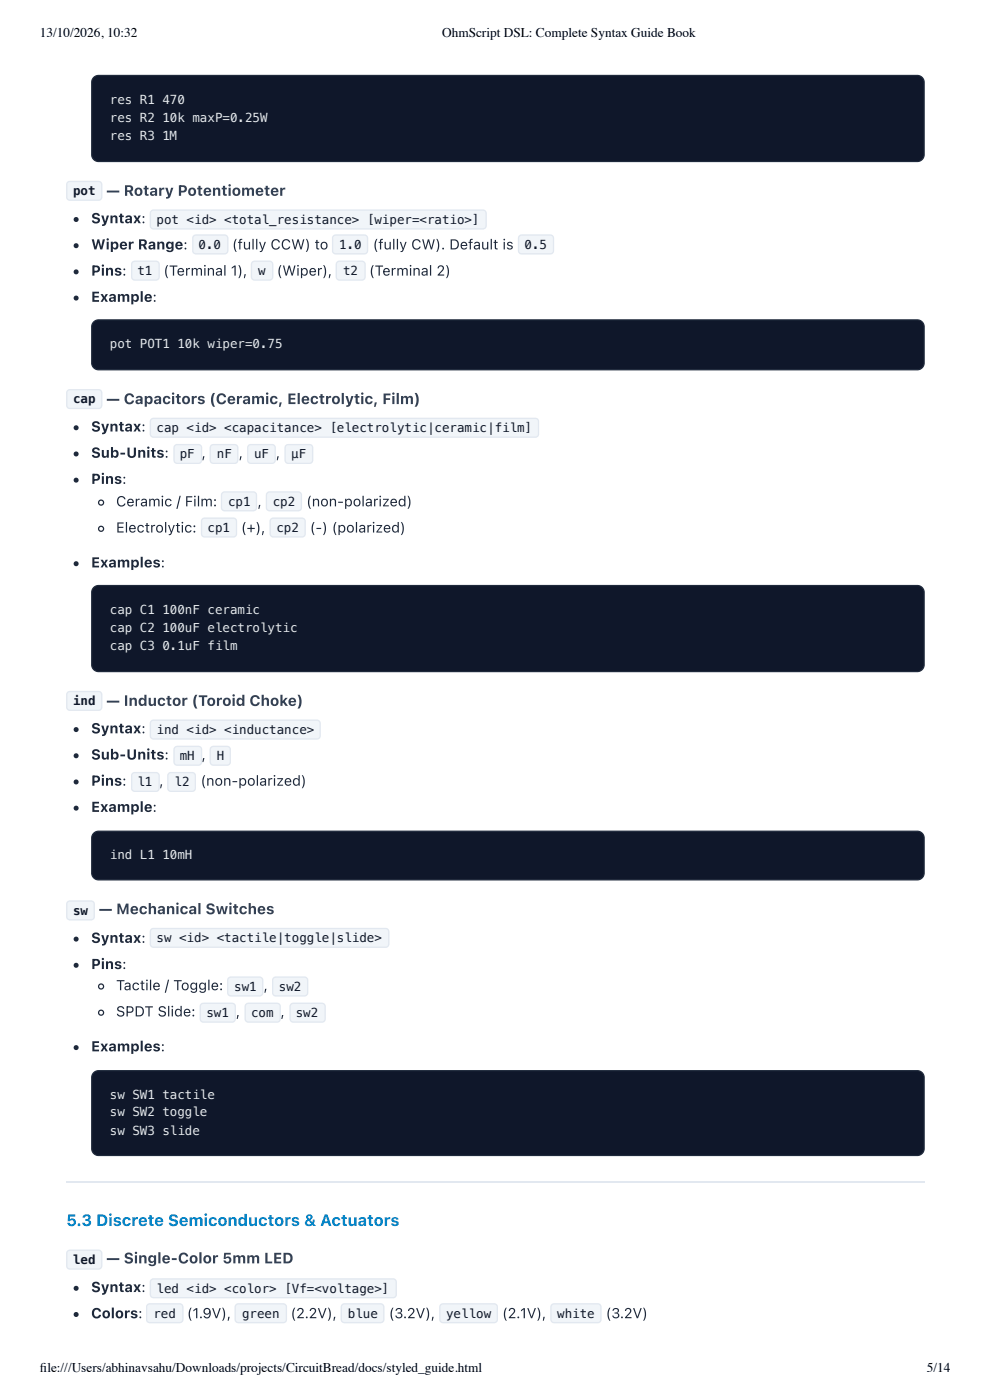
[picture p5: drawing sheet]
<svg xmlns="http://www.w3.org/2000/svg" width="210mm" height="297mm" viewBox="0 0 210 297" stroke-linecap="round" stroke-linejoin="round" font-family="sans-serif">
<path d="M19.9 16.4l.4-.3 .6-.1h173.6a1.46 1.46 0 0 1 1.4 1.5v15.3a1.46 1.46 0 0 1-1.4 1.5h-173.6a1.46 1.46 0 0 1-1.5-1.5v-15.3l.2-.6z" fill="#0f172a"/>
<path d="M19.9 16.4l.4-.3 .6-.1h173.6a1.46 1.46 0 0 1 1.4 1.5v15.3a1.46 1.46 0 0 1-1.4 1.5h-173.6a1.46 1.46 0 0 1-1.5-1.5v-15.3l.2-.6z" fill="none" stroke="#1e293b" stroke-width=".26"/>
<path d="M19.9 68.3l.4-.3 .6-.1h173.6a1.45 1.45 0 0 1 1.4 1.4v7.7a1.46 1.46 0 0 1-1.4 1.4h-173.6a1.46 1.46 0 0 1-1.5-1.4l.1-7.8z" fill="#0f172a"/>
<path d="M19.9 68.3l.4-.3 .6-.1h173.6a1.45 1.45 0 0 1 1.4 1.4v7.7a1.46 1.46 0 0 1-1.4 1.4h-173.6a1.46 1.46 0 0 1-1.5-1.4l.1-7.8z" fill="none" stroke="#1e293b" stroke-width=".26"/>
<path d="M19.9 124.6l.4-.3 .6-.1h173.6a1.45 1.45 0 0 1 1.4 1.5v15.3a1.46 1.46 0 0 1-1.4 1.5h-173.6a1.46 1.46 0 0 1-1.5-1.5v-15.3l.2-.6z" fill="#0f172a"/>
<path d="M19.9 124.6l.4-.3 .6-.1h173.6a1.45 1.45 0 0 1 1.4 1.5v15.3a1.46 1.46 0 0 1-1.4 1.5h-173.6a1.46 1.46 0 0 1-1.5-1.5v-15.3l.2-.6z" fill="none" stroke="#1e293b" stroke-width=".26"/>
<path d="M19.9 176.8l.4-.3 .6-.2h173.6a1.46 1.46 0 0 1 1.4 1.5v7.4a1.46 1.46 0 0 1-1.4 1.5h-173.6a1.46 1.46 0 0 1-1.5-1.5l.1-7.5z" fill="#0f172a"/>
<path d="M19.9 176.8l.4-.3 .6-.2h173.6a1.46 1.46 0 0 1 1.4 1.5v7.4a1.46 1.46 0 0 1-1.4 1.5h-173.6a1.46 1.46 0 0 1-1.5-1.5l.1-7.5z" fill="none" stroke="#1e293b" stroke-width=".26"/>
<path d="M19.9 227.6l.4-.3 .6-.2h173.6a1.46 1.46 0 0 1 1.4 1.5v15.1a1.46 1.46 0 0 1-1.4 1.4h-173.6a1.46 1.46 0 0 1-1.5-1.4v-15.1l.2-.6z" fill="#0f172a"/>
<path d="M19.9 227.6l.4-.3 .6-.2h173.6a1.46 1.46 0 0 1 1.4 1.5v15.1a1.46 1.46 0 0 1-1.4 1.4h-173.6a1.46 1.46 0 0 1-1.5-1.4v-15.1l.2-.6z" fill="none" stroke="#1e293b" stroke-width=".26"/>
<path d="M14 250.7h182.1" fill="none" stroke="#e2e8f0" stroke-width=".26"/>
<path d="M14.3 38.6l.5-.2h6.1a.79 .79 0 0 1 .8 .8v2.6a.79 .79 0 0 1-.8 .8h-6.1a.79 .79 0 0 1-.8-.8v-2.6z" fill="#f1f5f9"/>
<path d="M14.3 38.7l.5-.2h6.1a.66 .66 0 0 1 .7 .7v2.6a.66 .66 0 0 1-.7 .7h-6.1a.66 .66 0 0 1-.6-.7v-2.6z" fill="none" stroke="#e2e8f0" stroke-width=".26"/>
<circle cx="16.1" cy="46.6" r=".53" fill="#1e293b"/>
<path d="M32 44.7l.5-.2h69.9a.79 .79 0 0 1 .8 .7v2.7a.79 .79 0 0 1-.8 .8h-69.9a.79 .79 0 0 1-.8-.8v-2.7z" fill="#f1f5f9"/>
<path d="M32.1 44.8l.4-.2h69.9a.66 .66 0 0 1 .7 .6v2.7a.66 .66 0 0 1-.7 .7h-69.9a.66 .66 0 0 1-.6-.7v-2.7z" fill="none" stroke="#e2e8f0" stroke-width=".26"/>
<circle cx="16.1" cy="52.1" r=".53" fill="#1e293b"/>
<path d="M41 50l.5-.3h6.1a.79 .79 0 0 1 .8 .8v2.7a.79 .79 0 0 1-.8 .8h-6.1a.79 .79 0 0 1-.8-.8v-2.7z" fill="#f1f5f9"/>
<path d="M41.1 50.1l.4-.2h6.1a.66 .66 0 0 1 .7 .6v2.7a.66 .66 0 0 1-.7 .6h-6.1a.66 .66 0 0 1-.6-.6v-2.7z" fill="none" stroke="#e2e8f0" stroke-width=".26"/>
<path d="M70.6 50l.6-.3h6.1a.79 .79 0 0 1 .8 .8v2.7a.79 .79 0 0 1-.8 .8h-6.1a.79 .79 0 0 1-.8-.8v-2.7z" fill="#f1f5f9"/>
<path d="M70.7 50.1l.5-.2h6.1a.66 .66 0 0 1 .6 .6v2.7a.66 .66 0 0 1-.6 .6h-6.1a.66 .66 0 0 1-.7-.6v-2.7z" fill="none" stroke="#e2e8f0" stroke-width=".26"/>
<path d="M110 50l.6-.3h6.1a.79 .79 0 0 1 .8 .8v2.7a.79 .79 0 0 1-.8 .8h-6.1a.79 .79 0 0 1-.8-.8v-2.7z" fill="#f1f5f9"/>
<path d="M110.1 50.1l.5-.2h6.1a.66 .66 0 0 1 .6 .6v2.7a.66 .66 0 0 1-.6 .6h-6.1a.66 .66 0 0 1-.7-.6v-2.7z" fill="none" stroke="#e2e8f0" stroke-width=".26"/>
<circle cx="16.1" cy="57.7" r=".53" fill="#1e293b"/>
<path d="M28 55.5l.6-.2h4.5a.79 .79 0 0 1 .8 .8v2.6a.79 .79 0 0 1-.8 .8h-4.5a.79 .79 0 0 1-.8-.8v-2.6z" fill="#f1f5f9"/>
<path d="M28.1 55.6l.5-.2h4.5a.66 .66 0 0 1 .6 .7v2.6a.66 .66 0 0 1-.6 .7h-4.5a.66 .66 0 0 1-.7-.7v-2.6z" fill="none" stroke="#e2e8f0" stroke-width=".26"/>
<path d="M53.4 55.5l.6-.2h3.1a.79 .79 0 0 1 .8 .8v2.6a.79 .79 0 0 1-.8 .8h-3.1a.79 .79 0 0 1-.8-.8v-2.6z" fill="#f1f5f9"/>
<path d="M53.5 55.6l.5-.2h3.1a.66 .66 0 0 1 .7 .7v2.6a.66 .66 0 0 1-.7 .7h-3.1a.66 .66 0 0 1-.7-.7v-2.6z" fill="none" stroke="#e2e8f0" stroke-width=".26"/>
<path d="M71.4 55.5l.6-.2h4.7a.79 .79 0 0 1 .8 .8v2.6a.79 .79 0 0 1-.8 .8h-4.7a.79 .79 0 0 1-.8-.8v-2.6z" fill="#f1f5f9"/>
<path d="M71.5 55.6l.5-.2h4.7a.66 .66 0 0 1 .7 .7v2.6a.66 .66 0 0 1-.7 .7h-4.7a.66 .66 0 0 1-.7-.7v-2.6z" fill="none" stroke="#e2e8f0" stroke-width=".26"/>
<circle cx="16.1" cy="63.2" r=".53" fill="#1e293b"/>
<path d="M14.3 82.8l.5-.2h6.1a.79 .79 0 0 1 .8 .7v2.7a.79 .79 0 0 1-.8 .8h-6.1a.79 .79 0 0 1-.8-.8v-2.7z" fill="#f1f5f9"/>
<path d="M14.3 82.9l.5-.2h6.1a.66 .66 0 0 1 .7 .6v2.7a.66 .66 0 0 1-.7 .7h-6.1a.66 .66 0 0 1-.6-.7v-2.7z" fill="none" stroke="#e2e8f0" stroke-width=".26"/>
<circle cx="16.1" cy="90.8" r=".53" fill="#1e293b"/>
<path d="M32 88.9l.5-.3h81a.79 .79 0 0 1 .8 .8v2.7a.79 .79 0 0 1-.8 .8h-81a.79 .79 0 0 1-.8-.8v-2.7z" fill="#f1f5f9"/>
<path d="M32.1 89l.4-.2h81a.66 .66 0 0 1 .7 .6v2.7a.66 .66 0 0 1-.7 .6h-81a.66 .66 0 0 1-.6-.6v-2.7z" fill="none" stroke="#e2e8f0" stroke-width=".26"/>
<circle cx="16.1" cy="96.3" r=".53" fill="#1e293b"/>
<path d="M37 94.4l.6-.2h4.5a.79 .79 0 0 1 .8 .8v2.6a.79 .79 0 0 1-.8 .8h-4.5a.79 .79 0 0 1-.8-.8v-2.6z" fill="#f1f5f9"/>
<path d="M37.1 94.5l.5-.2h4.5a.66 .66 0 0 1 .6 .7v2.6a.66 .66 0 0 1-.6 .7h-4.5a.66 .66 0 0 1-.7-.7v-2.6z" fill="none" stroke="#e2e8f0" stroke-width=".26"/>
<path d="M44.7 94.4l.5-.2h4.5a.79 .79 0 0 1 .8 .8v2.6a.79 .79 0 0 1-.8 .8h-4.5a.79 .79 0 0 1-.8-.8v-2.6z" fill="#f1f5f9"/>
<path d="M44.8 94.5l.4-.2h4.5a.66 .66 0 0 1 .7 .7v2.6a.66 .66 0 0 1-.7 .7h-4.5a.66 .66 0 0 1-.6-.7v-2.6z" fill="none" stroke="#e2e8f0" stroke-width=".26"/>
<path d="M52.6 94.4l.6-.2h4.5a.79 .79 0 0 1 .8 .8v2.6a.79 .79 0 0 1-.8 .8h-4.5a.79 .79 0 0 1-.8-.8v-2.6z" fill="#f1f5f9"/>
<path d="M52.7 94.5l.5-.2h4.5a.66 .66 0 0 1 .6 .7v2.6a.66 .66 0 0 1-.6 .7h-4.5a.66 .66 0 0 1-.7-.7v-2.6z" fill="none" stroke="#e2e8f0" stroke-width=".26"/>
<path d="M60.6 94.4l.5-.2h4.5a.79 .79 0 0 1 .8 .8v2.6a.79 .79 0 0 1-.8 .8h-4.5a.79 .79 0 0 1-.8-.8v-2.6z" fill="#f1f5f9"/>
<path d="M60.7 94.5l.4-.2h4.5a.66 .66 0 0 1 .7 .7v2.6a.66 .66 0 0 1-.7 .7h-4.5a.66 .66 0 0 1-.6-.7v-2.6z" fill="none" stroke="#e2e8f0" stroke-width=".26"/>
<circle cx="16.1" cy="101.9" r=".53" fill="#1e293b"/>
<circle cx="21.4" cy="106.6" r=".53" fill="none" stroke="#1e293b" stroke-width=".26"/>
<path d="M47.1 104.5l.5-.3h6.1a.79 .79 0 0 1 .8 .8v2.7a.79 .79 0 0 1-.8 .8h-6.1a.79 .79 0 0 1-.8-.8v-2.7z" fill="#f1f5f9"/>
<path d="M47.2 104.6l.4-.2h6.1a.66 .66 0 0 1 .7 .6v2.7a.66 .66 0 0 1-.7 .6h-6.1a.66 .66 0 0 1-.6-.6v-2.7z" fill="none" stroke="#e2e8f0" stroke-width=".26"/>
<path d="M56.6 104.5l.5-.3h6.1a.79 .79 0 0 1 .8 .8v2.7a.79 .79 0 0 1-.8 .8h-6.1a.79 .79 0 0 1-.7-.8v-2.7z" fill="#f1f5f9"/>
<path d="M56.7 104.6l.4-.2h6.1a.66 .66 0 0 1 .7 .6v2.7a.66 .66 0 0 1-.7 .6h-6.1a.66 .66 0 0 1-.6-.6v-2.7z" fill="none" stroke="#e2e8f0" stroke-width=".26"/>
<circle cx="21.4" cy="112.2" r=".53" fill="none" stroke="#1e293b" stroke-width=".26"/>
<path d="M42.8 110l.6-.2h6.1a.79 .79 0 0 1 .8 .8v2.6a.79 .79 0 0 1-.8 .8h-6.1a.79 .79 0 0 1-.8-.8v-2.6z" fill="#f1f5f9"/>
<path d="M42.9 110.1l.5-.2h6.1a.66 .66 0 0 1 .6 .7v2.6a.66 .66 0 0 1-.6 .7h-6.1a.66 .66 0 0 1-.7-.7v-2.6z" fill="none" stroke="#e2e8f0" stroke-width=".26"/>
<path d="M57.4 110l.5-.2h6.1a.79 .79 0 0 1 .8 .8v2.6a.79 .79 0 0 1-.8 .8h-6.1a.79 .79 0 0 1-.8-.8v-2.6z" fill="#f1f5f9"/>
<path d="M57.5 110.1l.4-.2h6.1a.66 .66 0 0 1 .7 .7v2.6a.66 .66 0 0 1-.7 .7h-6.1a.66 .66 0 0 1-.6-.7v-2.6z" fill="none" stroke="#e2e8f0" stroke-width=".26"/>
<circle cx="16.1" cy="119.6" r=".53" fill="#1e293b"/>
<path d="M14.3 146.8l.5-.2h6.1a.79 .79 0 0 1 .8 .8v2.6a.79 .79 0 0 1-.8 .8h-6.1a.79 .79 0 0 1-.8-.8v-2.6z" fill="#f1f5f9"/>
<path d="M14.3 146.9l.5-.2h6.1a.66 .66 0 0 1 .7 .7v2.6a.66 .66 0 0 1-.7 .7h-6.1a.66 .66 0 0 1-.6-.7v-2.6z" fill="none" stroke="#e2e8f0" stroke-width=".26"/>
<circle cx="16.1" cy="154.8" r=".53" fill="#1e293b"/>
<path d="M32 152.9l.5-.2h34.7a.79 .79 0 0 1 .8 .8v2.6a.79 .79 0 0 1-.8 .8h-34.7a.79 .79 0 0 1-.8-.8v-2.6z" fill="#f1f5f9"/>
<path d="M32.1 153l.4-.2h34.7a.66 .66 0 0 1 .7 .7v2.6a.66 .66 0 0 1-.7 .7h-34.7a.66 .66 0 0 1-.6-.7v-2.6z" fill="none" stroke="#e2e8f0" stroke-width=".26"/>
<circle cx="16.1" cy="160.3" r=".53" fill="#1e293b"/>
<path d="M37 158.5l.6-.3h4.5a.79 .79 0 0 1 .8 .8v2.7a.79 .79 0 0 1-.8 .8h-4.5a.79 .79 0 0 1-.8-.8v-2.7z" fill="#f1f5f9"/>
<path d="M37.1 158.5l.5-.1h4.5a.66 .66 0 0 1 .6 .6v2.7a.66 .66 0 0 1-.6 .6h-4.5a.66 .66 0 0 1-.7-.6v-2.7z" fill="none" stroke="#e2e8f0" stroke-width=".26"/>
<path d="M44.7 158.5l.5-.3h3a.79 .79 0 0 1 .7 .8v2.7a.79 .79 0 0 1-.7 .8h-3a.79 .79 0 0 1-.8-.8v-2.7z" fill="#f1f5f9"/>
<path d="M44.8 158.5l.4-.1h3a.66 .66 0 0 1 .6 .6v2.7a.66 .66 0 0 1-.6 .6h-3a.66 .66 0 0 1-.6-.6v-2.7z" fill="none" stroke="#e2e8f0" stroke-width=".26"/>
<circle cx="16.1" cy="165.9" r=".53" fill="#1e293b"/>
<path d="M28 164l.6-.2h4.5a.79 .79 0 0 1 .8 .8v2.6a.79 .79 0 0 1-.8 .8h-4.5a.79 .79 0 0 1-.8-.8v-2.6z" fill="#f1f5f9"/>
<path d="M28.1 164.1l.5-.2h4.5a.66 .66 0 0 1 .6 .7v2.6a.66 .66 0 0 1-.6 .7h-4.5a.66 .66 0 0 1-.7-.7v-2.6z" fill="none" stroke="#e2e8f0" stroke-width=".26"/>
<path d="M35.7 164l.5-.2h4.5a.79 .79 0 0 1 .8 .8v2.6a.79 .79 0 0 1-.8 .8h-4.5a.79 .79 0 0 1-.7-.8v-2.6z" fill="#f1f5f9"/>
<path d="M35.8 164.1l.4-.2h4.5a.66 .66 0 0 1 .7 .7v2.6a.66 .66 0 0 1-.7 .7h-4.5a.66 .66 0 0 1-.6-.7v-2.6z" fill="none" stroke="#e2e8f0" stroke-width=".26"/>
<circle cx="16.1" cy="171.4" r=".53" fill="#1e293b"/>
<path d="M14.3 191.3l.5-.3h4.5a.79 .79 0 0 1 .8 .8v2.7a.79 .79 0 0 1-.8 .8h-4.5a.79 .79 0 0 1-.8-.8v-2.7z" fill="#f1f5f9"/>
<path d="M14.3 191.4l.5-.2h4.5a.66 .66 0 0 1 .7 .6v2.7a.66 .66 0 0 1-.7 .6h-4.5a.66 .66 0 0 1-.6-.6v-2.7z" fill="none" stroke="#e2e8f0" stroke-width=".26"/>
<circle cx="16.1" cy="199.2" r=".53" fill="#1e293b"/>
<path d="M32 197.1l.5-.2h49.3a.79 .79 0 0 1 .7 .7v2.7a.79 .79 0 0 1-.7 .8h-49.3a.79 .79 0 0 1-.8-.8v-2.7z" fill="#f1f5f9"/>
<path d="M32.1 197.2l.4-.2h49.3a.66 .66 0 0 1 .6 .6v2.7a.66 .66 0 0 1-.6 .7h-49.3a.66 .66 0 0 1-.6-.7v-2.7z" fill="none" stroke="#e2e8f0" stroke-width=".26"/>
<circle cx="16.1" cy="204.8" r=".53" fill="#1e293b"/>
<circle cx="21.4" cy="209.3" r=".53" fill="none" stroke="#1e293b" stroke-width=".26"/>
<path d="M48.4 207.4l.5-.2h6.1a.79 .79 0 0 1 .8 .8v2.6a.79 .79 0 0 1-.8 .8h-6.1a.79 .79 0 0 1-.7-.8v-2.6z" fill="#f1f5f9"/>
<path d="M48.5 207.5l.4-.2h6.1a.66 .66 0 0 1 .7 .7v2.6a.66 .66 0 0 1-.7 .7h-6.1a.66 .66 0 0 1-.6-.7v-2.6z" fill="none" stroke="#e2e8f0" stroke-width=".26"/>
<path d="M57.9 207.4l.6-.2h6.1a.79 .79 0 0 1 .8 .8v2.6a.79 .79 0 0 1-.8 .8h-6.1a.79 .79 0 0 1-.8-.8v-2.6z" fill="#f1f5f9"/>
<path d="M58 207.5l.5-.2h6.1a.66 .66 0 0 1 .6 .7v2.6a.66 .66 0 0 1-.6 .7h-6.1a.66 .66 0 0 1-.7-.7v-2.6z" fill="none" stroke="#e2e8f0" stroke-width=".26"/>
<circle cx="21.4" cy="214.8" r=".53" fill="none" stroke="#1e293b" stroke-width=".26"/>
<path d="M42.6 213l.5-.3h6.1a.79 .79 0 0 1 .8 .8v2.7a.79 .79 0 0 1-.8 .8h-6.1a.79 .79 0 0 1-.8-.8v-2.7z" fill="#f1f5f9"/>
<path d="M42.7 213.1l.4-.2h6.1a.66 .66 0 0 1 .7 .6v2.7a.66 .66 0 0 1-.7 .6h-6.1a.66 .66 0 0 1-.6-.6v-2.7z" fill="none" stroke="#e2e8f0" stroke-width=".26"/>
<path d="M52.1 213l.6-.3h6a.79 .79 0 0 1 .8 .8v2.7a.79 .79 0 0 1-.8 .8h-6a.79 .79 0 0 1-.8-.8v-2.7z" fill="#f1f5f9"/>
<path d="M52.2 213.1l.5-.2h6a.66 .66 0 0 1 .7 .6v2.7a.66 .66 0 0 1-.7 .6h-6a.66 .66 0 0 1-.7-.6v-2.7z" fill="none" stroke="#e2e8f0" stroke-width=".26"/>
<path d="M61.6 213l.6-.3h6.1a.79 .79 0 0 1 .8 .8v2.7a.79 .79 0 0 1-.8 .8h-6.1a.79 .79 0 0 1-.8-.8v-2.7z" fill="#f1f5f9"/>
<path d="M61.7 213.1l.5-.2h6.1a.66 .66 0 0 1 .6 .6v2.7a.66 .66 0 0 1-.6 .6h-6.1a.66 .66 0 0 1-.7-.6v-2.7z" fill="none" stroke="#e2e8f0" stroke-width=".26"/>
<circle cx="16.1" cy="222.2" r=".53" fill="#1e293b"/>
<path d="M14.3 265.3l.5-.2h6.1a.79 .79 0 0 1 .8 .8v2.7a.79 .79 0 0 1-.8 .7h-6.1a.79 .79 0 0 1-.8-.7v-2.7z" fill="#f1f5f9"/>
<path d="M14.3 265.4l.5-.2h6.1a.66 .66 0 0 1 .7 .7v2.7a.66 .66 0 0 1-.7 .6h-6.1a.66 .66 0 0 1-.6-.6v-2.7z" fill="none" stroke="#e2e8f0" stroke-width=".26"/>
<circle cx="16.1" cy="273.3" r=".53" fill="#1e293b"/>
<path d="M32 271.4l.5-.2h50.8a.79 .79 0 0 1 .8 .8v2.6a.79 .79 0 0 1-.8 .8h-50.8a.79 .79 0 0 1-.8-.8v-2.6z" fill="#f1f5f9"/>
<path d="M32.1 271.5l.4-.2h50.8a.66 .66 0 0 1 .7 .7v2.6a.66 .66 0 0 1-.7 .7h-50.8a.66 .66 0 0 1-.6-.7v-2.6z" fill="none" stroke="#e2e8f0" stroke-width=".26"/>
<circle cx="16.1" cy="278.9" r=".53" fill="#1e293b"/>
<path d="M31.2 276.7l.5-.2h6.4a.79 .79 0 0 1 .8 .8v2.6a.79 .79 0 0 1-.8 .8h-6.4a.79 .79 0 0 1-.7-.8v-2.6z" fill="#f1f5f9"/>
<path d="M31.3 276.8l.4-.2h6.4a.66 .66 0 0 1 .7 .7v2.6a.66 .66 0 0 1-.7 .7h-6.4a.66 .66 0 0 1-.6-.7v-2.6z" fill="none" stroke="#e2e8f0" stroke-width=".26"/>
<path d="M50 276.7l.5-.2h9.6a.79 .79 0 0 1 .8 .8v2.6a.79 .79 0 0 1-.8 .8h-9.6a.79 .79 0 0 1-.8-.8v-2.6z" fill="#f1f5f9"/>
<path d="M50.1 276.8l.4-.2h9.6a.66 .66 0 0 1 .6 .7v2.6a.66 .66 0 0 1-.6 .7h-9.6a.66 .66 0 0 1-.6-.7v-2.6z" fill="none" stroke="#e2e8f0" stroke-width=".26"/>
<path d="M72.5 276.7l.5-.2h7.7a.79 .79 0 0 1 .8 .8v2.6a.79 .79 0 0 1-.8 .8h-7.7a.79 .79 0 0 1-.8-.8v-2.6z" fill="#f1f5f9"/>
<path d="M72.6 276.8l.4-.2h7.7a.66 .66 0 0 1 .7 .7v2.6a.66 .66 0 0 1-.7 .7h-7.7a.66 .66 0 0 1-.6-.7v-2.6z" fill="none" stroke="#e2e8f0" stroke-width=".26"/>
<path d="M93.4 276.7l.5-.2h10.9a.79 .79 0 0 1 .8 .8v2.6a.79 .79 0 0 1-.8 .8h-10.9a.79 .79 0 0 1-.8-.8v-2.6z" fill="#f1f5f9"/>
<path d="M93.5 276.8l.4-.2h10.9a.66 .66 0 0 1 .6 .7v2.6a.66 .66 0 0 1-.6 .7h-10.9a.66 .66 0 0 1-.6-.7v-2.6z" fill="none" stroke="#e2e8f0" stroke-width=".26"/>
<path d="M116.9 276.7l.6-.2h9.2a.79 .79 0 0 1 .8 .8v2.6a.79 .79 0 0 1-.8 .8h-9.2a.79 .79 0 0 1-.8-.8v-2.6z" fill="#f1f5f9"/>
<path d="M117 276.8l.5-.2h9.2a.66 .66 0 0 1 .7 .7v2.6a.66 .66 0 0 1-.7 .7h-9.2a.66 .66 0 0 1-.7-.7v-2.6z" fill="none" stroke="#e2e8f0" stroke-width=".26"/>
<text font-size="3.4" fill="#0284c7" x="14" y="260.1">5.3 Discrete Semiconductors &amp; Actuators</text>
<g font-size="3.2" fill="#334155">
<text x="22.5" y="41.5">— Rotary Potentiometer</text>
<text x="22.5" y="85.7">— Capacitors (Ceramic, Electrolytic, Film)</text>
<text x="22.5" y="149.8">— Inductor (Toroid Choke)</text>
<text x="20.9" y="193.9">— Mechanical Switches</text>
<text x="22.5" y="268">— Single-Color 5mm LED</text>
</g>
<g font-size="3" fill="#1e293b">
<text x="19.3" y="47.4">Syntax:</text>
<text x="19.3" y="52.9">Wiper Range:</text>
<text x="49.2" y="52.9">(fully CCW) to</text>
<text x="79" y="52.9">(fully CW). Default is</text>
<text x="19.3" y="58.5">Pins:</text>
<text x="34.6" y="58.5">(Terminal 1),</text>
<text x="58.7" y="58.5">(Wiper),</text>
<text x="78.3" y="58.5">(Terminal 2)</text>
<text x="19.3" y="64">Example:</text>
<text x="19.3" y="91.5">Syntax:</text>
<text x="19.3" y="97.1">Sub-Units:</text>
<text x="42.8" y="97.1">,</text>
<text x="50.6" y="97.1">,</text>
<text x="58.5" y="97.1">,</text>
<text x="19.3" y="102.7">Pins:</text>
<text x="24.6" y="107.4">Ceramic / Film:</text>
<text x="54.6" y="107.4">,</text>
<text x="64.9" y="107.4">(non-polarized)</text>
<text x="24.6" y="113">Electrolytic:</text>
<text x="51.1" y="113">(+),</text>
<text x="65.7" y="113">(-) (polarized)</text>
<text x="19.3" y="120.4">Examples:</text>
<text x="19.3" y="155.6">Syntax:</text>
<text x="19.3" y="161.1">Sub-Units:</text>
<text x="42.8" y="161.1">,</text>
<text x="19.3" y="166.7">Pins:</text>
<text x="33.8" y="166.7">,</text>
<text x="42.5" y="166.7">(non-polarized)</text>
<text x="19.3" y="172.2">Example:</text>
<text x="19.3" y="200">Syntax:</text>
<text x="19.3" y="205.6">Pins:</text>
<text x="24.6" y="210.1">Tactile / Toggle:</text>
<text x="24.6" y="215.6">SPDT Slide:</text>
<text x="50" y="215.6">,</text>
<text x="55.9" y="210.1">,</text>
<text x="59.5" y="215.6">,</text>
<text x="19.3" y="223">Examples:</text>
<text x="19.3" y="274.1">Syntax:</text>
<text x="19.3" y="279.7">Colors:</text>
<text x="39.6" y="279.7">(1.9V),</text>
<text x="61.6" y="279.7">(2.2V),</text>
<text x="82.4" y="279.7">(3.2V),</text>
<text x="106.5" y="279.7">(2.1V),</text>
<text x="128.4" y="279.7">(3.2V)</text>
</g>
<g font-size="2.8">
<text x="8.5" y="7.9">13/10/2026, 10:32</text>
<text x="93.7" y="7.9">OhmScript DSL: Complete Syntax Guide Book</text>
<text x="8.5" y="291">fi le:///Users/abhinavsahu/Downloads/projects/CircuitBread/docs/styled_guide.html</text>
<text x="196.5" y="291">5/14</text>
</g>
<g font-size="2.6" fill="#e2e8f0">
<text x="23.3" y="22">res R1 470</text>
<text x="23.3" y="25.9">res R2 10k maxP=0.25W</text>
<text x="23.3" y="29.6">res R3 1M</text>
<text x="23.3" y="73.8">pot POT1 10k wiper=0.75</text>
<text x="23.3" y="130.2">cap C1 100nF ceramic</text>
<text x="23.3" y="134.1">cap C2 100uF electrolytic</text>
<text x="23.3" y="137.8">cap C3 0.1uF film</text>
<text x="23.3" y="182.3">ind L1 10mH</text>
<text x="23.3" y="233.1">sw SW1 tactile</text>
<text x="23.3" y="236.8">sw SW2 toggle</text>
<text x="23.3" y="240.8">sw SW3 slide</text>
</g>
<g font-size="2.6" fill="#0f172a">
<text x="15.5" y="41.4">pot</text>
<text x="33.2" y="47.5">pot &lt;id&gt; &lt;total_resistance&gt; [wiper=&lt;ratio&gt;]</text>
<text x="42.1" y="52.8">0.0</text>
<text x="71.9" y="52.8">1.0</text>
<text x="111.2" y="52.8">0.5</text>
<text x="29.1" y="58.3">t1</text>
<text x="54.8" y="58.3">w</text>
<text x="72.7" y="58.3">t2</text>
<text x="15.5" y="85.6">cap</text>
<text x="33.2" y="91.7">cap &lt;id&gt; &lt;capacitance&gt; [electrolytic|ceramic|film]</text>
<text x="38.1" y="97.2">pF</text>
<text x="46" y="97.2">nF</text>
<text x="53.9" y="97.2">uF</text>
<text x="61.7" y="97.2">µF</text>
<text x="48.4" y="107.3">cp1</text>
<text x="57.8" y="107.3">cp2</text>
<text x="44" y="112.8">cp1</text>
<text x="58.6" y="112.8">cp2</text>
<text x="15.5" y="149.6">ind</text>
<text x="33.2" y="155.7">ind &lt;id&gt; &lt;inductance&gt;</text>
<text x="38.1" y="161.3">mH</text>
<text x="46" y="161.3">H</text>
<text x="29.1" y="166.8">l1</text>
<text x="37" y="166.8">l2</text>
<text x="15.5" y="194.1">sw</text>
<text x="33.2" y="199.9">sw &lt;id&gt; &lt;tactile|toggle|slide&gt;</text>
<text x="43.8" y="215.8">sw1</text>
<text x="49.7" y="210.2">sw1</text>
<text x="53.2" y="215.8">com</text>
<text x="59.1" y="210.2">sw2</text>
<text x="62.7" y="215.8">sw2</text>
<text x="15.5" y="268.2">led</text>
<text x="33.2" y="274.2">led &lt;id&gt; &lt;color&gt; [Vf=&lt;voltage&gt;]</text>
<text x="32.5" y="279.5">red</text>
<text x="51.3" y="279.5">green</text>
<text x="73.7" y="279.5">blue</text>
<text x="94.6" y="279.5">yellow</text>
<text x="118.1" y="279.5">white</text>
</g>
</svg>
